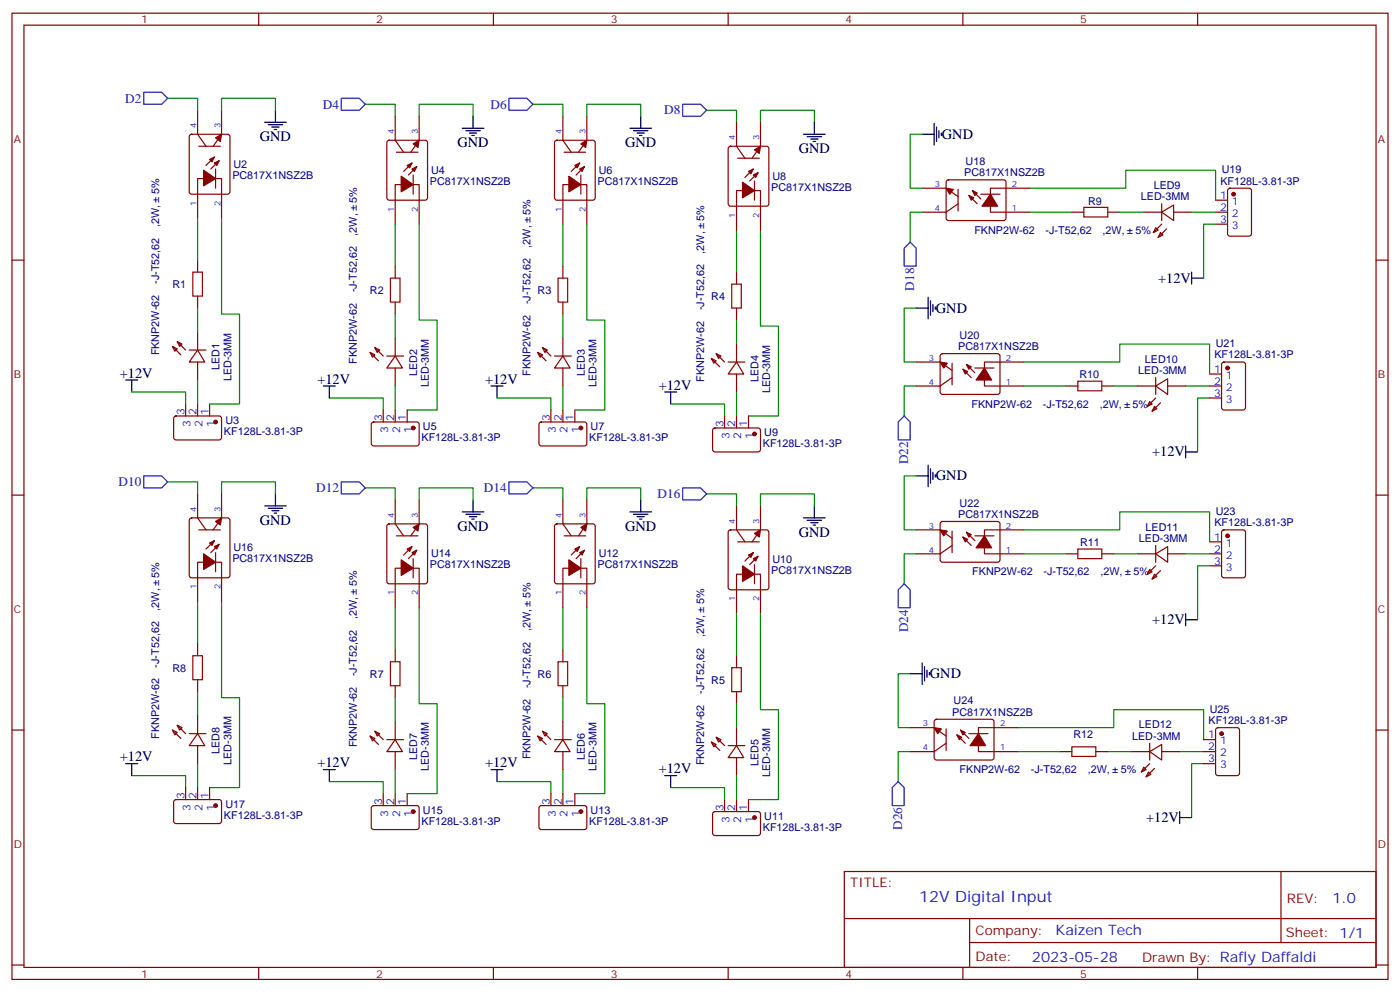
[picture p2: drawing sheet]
<svg xmlns="http://www.w3.org/2000/svg" width="412mm" height="292mm" viewBox="0 0 412 292" stroke-linecap="round" stroke-linejoin="round" font-family="sans-serif">
<g fill="none" stroke="#870000" stroke-width=".35">
<path d="M3.5 3.9h405.4v284.3h-405.4zM7.1 7.4h398.2v277.3h-398.2zM76.2 3.9v3.5M145.3 3.9v3.5M214.5 3.9v3.5M283.6 3.9v3.5M352.8 3.9v3.5M56 39.7l.4-.2h10.6l.7 .4v16.5l-.4 .7-10.9 .1-.6-.5-.1-16.5zM58.2 32.5v7l2.5 3.5M65.3 32.5v7l-2.5 3.5M116.4 34.2v7.1l2.5 3.5M123.5 34.2v7.1l-2.5 3.5"/>
<path d="M165.8 34.2v7.1l2.5 3.5M172.9 34.2v7.1l-2.5 3.5M217 36v7l2.4 3.6M224 36v7l-2.5 3.6M58.6 43h6.3M63.1 46.2l-2.4 2.5M63.5 49.7v5.7M64.6 47.3l-2.5 2.4M114.2 41.5l.5-.2h10.5l.7 .4v16.5l-.4 .7h-10.8l-.7-.4-.1-16.5zM116.8 44.8h6.3M121.4 48l-2.5 2.4M121.7 51.5v5.7"/>
<path d="M122.8 49l-2.5 2.5M163.6 41.5l.4-.2h10.6l.7 .4v16.5l-.4 .7h-10.9l-.6-.4-.1-16.5zM166.2 44.8h6.3M170.7 48l-2.4 2.4M171.1 51.5v5.7M172.2 49l-2.5 2.5M214.7 43.2l.5-.2h10.6l.6 .5 .1 16.5-.5 .6-10.8 .1-.7-.5v-16.5zM217.3 46.6h6.4M221.9 49.7l-2.5 2.5M222.2 53.3v5.6M223.3 50.8l-2.5 2.5M271.6 55.4h7.1l3.5 2.5"/>
<path d="M278.9 53.1l.5-.2 16.5 .1 .4 .6v10.9l-.7 .4-16.5-.1-.4-.6v-10.6zM282.2 60l-3.5 2.4h-7.1M282.2 55.7v6.4M285.4 57.5l2.5 2.5M286.5 56.1l2.4 2.5M288.9 57.2h5.7M303.4 55.4h-11.7v7h11.7M342.2 60v4.9M358.1 58.9h3.5M361.8 55.6l.5-.2h5.6l.7 .4 .1 13-.5 .6-5.9 .1-.6-.5-.1-12.9zM3.5 76.6h3.6M58.2 64.2v-11.6h7.1v11.6"/>
<path d="M58.2 76.6v3.5M116.4 66v-11.7h7.1v11.7M116.4 78.3v3.5M165.8 66v-11.7h7.1v11.7M165.8 78.3v3.5M217 67.7v-11.6h7v11.6M315.7 62.4h3.6M326.3 62.4h3.5M336.9 62.4h5.3M340.4 67l.7 .7-1.4 .7zM341.8 68.4l.7 .7-1.4 .7zM342.2 62.4l3.5-2.1v4.6z"/>
<path d="M342.2 66l-2.5 2.4M343.6 67.4l-2.5 2.4M345.7 62.4h5.3M358.1 62.4h3.5M358.1 66h3.5M405.3 76.6h3.6M58.2 87.1v3.6M58.2 97.7v5.3M116.4 88.9v3.5M116.4 99.5v5.3M165.8 88.9v3.5M165.8 99.5v5.3"/>
<path d="M217 80.1v3.5M217 90.7v3.5M50.8 102l1.4 .7-.7 .7zM50.8 102l2.5 2.4M52.2 100.5l1.4 .7-.7 .8zM52.2 100.5l2.5 2.5M54.7 118.9v3.5M55.7 103h5M58.2 103l2.1 3.5h-4.6zM58.2 106.5v5.3M58.2 118.9v3.5M61.7 118.9v3.5"/>
<path d="M109 103.7l1.4 .7-.7 .7zM109 103.7l2.5 2.5M110.4 102.3l1.4 .7-.7 .7zM110.4 102.3l2.5 2.5M113.9 104.8h5M116.4 104.8l2.1 3.5h-4.6zM116.4 108.3v5.3M158.4 103.7l1.4 .7-.7 .7zM158.4 103.7l2.5 2.5M159.8 102.3l1.4 .7-.7 .7zM159.8 102.3l2.5 2.5M163.3 104.8h5"/>
<path d="M165.8 104.8l2.1 3.5h-4.6zM165.8 108.3v5.3M209.5 105.5l1.5 .7-.7 .7zM209.5 105.5l2.5 2.4M211 104.1l1.4 .7-.7 .7zM211 104.1l2.4 2.4M214.5 106.5h4.9M217 106.5l2.1 3.6h-4.6zM217 101.2v5.3M217 110.1v5.3M269.9 106.5h7l3.6 2.5M277.2 104.3l.4-.2h16.5l.5 .7-.1 10.8-.6 .5-16.5-.1-.5-.6v-10.6z"/>
<path d="M280.5 111.1l-3.6 2.5h-7M280.5 106.9v6.3M283.6 108.7l2.5 2.4M284.7 107.2l2.5 2.5M287.2 108.3h5.6M301.6 106.5h-11.6v7.1h11.6M314 113.6h3.5M324.6 113.6h3.5M335.1 113.6h5.3M338.7 118.2l.7 .7-1.4 .7zM340.1 119.6l.7 .7-1.4 .7zM340.4 113.6l3.6-2.1v4.6z"/>
<path d="M340.4 117.1l-2.4 2.5M340.4 111.1v5M341.8 118.5l-2.4 2.5M344 113.6h5.2M356.3 113.6h3.5M356.3 110.1h3.5M356.3 117.1h3.5M360.1 106.7l.4-.2h5.7l.6 .5 .1 12.9-.5 .7h-5.9l-.6-.4-.1-13zM51.4 122.6l.5-.2 12.9 .1 .5 .6-.1 5.9-.6 .5-13-.1-.4-.6v-5.7zM109.6 124.4l.5-.2h12.9l.5 .7-.1 5.9-.6 .4h-13l-.4-.7v-5.6zM112.9 120.6v3.6M116.4 120.6v3.6"/>
<path d="M119.9 120.6v3.6M159 124.4l.5-.2h12.9l.5 .7-.1 5.9-.6 .4h-13l-.5-.7v-5.6zM162.3 120.6v3.6M165.8 120.6v3.6M169.3 120.6v3.6M210.1 126.1l.5-.2 13 .1 .4 .6-.1 6-.6 .4-13-.1-.4-.6v-5.7zM213.4 122.4v3.5M217 122.4v3.5M220.5 122.4v3.5M3.5 145.7h3.6M56 152.6l.4-.2h10.6l.7 .4v16.5l-.4 .7h-10.9l-.6-.4-.1-16.5zM58.2 145.3v7.1l2.5 3.5"/>
<path d="M58.6 155.9h6.3M63.1 159.1l-2.4 2.5M65.3 145.3v7.1l-2.5 3.5M114.2 154.4l.5-.2h10.5l.7 .4v16.5l-.4 .6-10.8 .1-.7-.5-.1-16.4zM116.4 147.1v7.1l2.5 3.5M116.8 157.7h6.3M123.5 147.1v7.1l-2.5 3.5M163.6 154.4l.4-.2h10.6l.7 .4v16.5l-.4 .6-10.9 .1-.6-.5-.1-16.4zM165.8 147.1v7.1l2.5 3.5M166.2 157.7h6.3M172.9 147.1v7.1l-2.5 3.5M214.7 156.1l.5-.2h10.6l.6 .5 .1 16.5-.5 .6-10.8 .1-.7-.5v-16.5z"/>
<path d="M217 148.9v7l2.4 3.6M217.3 159.5h6.4M224 148.9v7l-2.5 3.6M269.9 155.9h7l3.6 2.5M277.2 153.7l.4-.2h16.5l.5 .7-.1 10.8-.6 .5-16.5-.1-.5-.7v-10.5zM280.5 156.3v6.3M283.6 158l2.5 2.5M284.7 156.6l2.5 2.5M287.2 157.7h5.6M301.6 155.9h-11.6v7.1h11.6M356.3 159.5h3.5M360.1 156.1l.4-.2h5.7l.6 .5 .1 12.9-.5 .7h-5.9l-.6-.4-.1-13z"/>
<path d="M405.3 145.7h3.6M58.2 177.1v-11.6h7.1v11.6M63.5 162.6v5.7M64.6 160.2l-2.5 2.4M116.4 178.9v-11.7h7.1v11.7M121.4 160.9l-2.5 2.4M121.7 164.4v5.6M122.8 161.9l-2.5 2.5M165.8 178.9v-11.7h7.1v11.7M170.7 160.9l-2.4 2.4M171.1 164.4v5.6M172.2 161.9l-2.5 2.5"/>
<path d="M221.9 162.6l-2.5 2.5M222.2 166.2v5.6M223.3 163.7l-2.5 2.5M280.5 160.5l-3.6 2.5h-7M314 163h3.5M324.6 163h3.5M335.1 163h5.3M338.7 167.6l.7 .7-1.4 .7zM340.1 169l.7 .7-1.4 .7zM340.4 163l3.6-2.1v4.6zM340.4 160.5v5M340.4 166.5l-2.4 2.5"/>
<path d="M341.8 167.9l-2.4 2.5M344 163h5.2M356.3 163h3.5M356.3 166.5h3.5M58.2 189.4v3.6M116.4 191.2v3.5M165.8 191.2v3.5M217 180.6v-11.6h7v11.6M217 193v3.5M3.5 214.8h3.6M50.8 214.8l1.4 .7-.7 .8zM50.8 214.8l2.5 2.5"/>
<path d="M52.2 213.4l1.4 .7-.7 .7zM52.2 213.4l2.5 2.5M55.7 215.9h5M58.2 215.9l2.1 3.5h-4.6zM58.2 200v3.6M58.2 210.6v5.3M58.2 219.4v5.3M109 216.6l1.4 .7-.7 .7zM109 216.6l2.5 2.5M110.4 215.2l1.4 .7-.7 .7zM110.4 215.2l2.5 2.5M113.9 217.7h5"/>
<path d="M116.4 217.7l2.1 3.5h-4.6zM116.4 201.8v3.5M116.4 212.4v5.3M158.4 216.6l1.4 .7-.7 .7zM158.4 216.6l2.5 2.5M159.8 215.2l1.4 .7-.7 .7zM159.8 215.2l2.5 2.5M163.3 217.7h5M165.8 217.7l2.1 3.5h-4.6zM165.8 201.8v3.5M165.8 212.4v5.3M209.5 218.4l1.5 .7-.7 .7z"/>
<path d="M209.5 218.4l2.5 2.4M211 217l1.4 .7-.7 .7zM211 217l2.4 2.4M214.5 219.4h4.9M217 219.4l2.1 3.6h-4.6zM217 203.6v3.5M217 214.1v5.3M268.1 214.1h7.1l3.5 2.5M275.4 211.9l.5-.2h16.5l.4 .7-.1 10.8-.6 .5-16.5-.1-.4-.6v-10.6zM278.7 218.7l-3.5 2.5h-7.1M278.7 214.5v6.3M281.9 216.3l2.4 2.4"/>
<path d="M282.9 214.8l2.5 2.5M285.4 215.9h5.6M299.9 214.1h-11.7v7.1h11.7M338.7 218.7v5M354.5 217.7h3.6M358.3 214.3l.5-.2h5.6l.7 .5v12.9l-.4 .7h-5.9l-.7-.4v-13zM405.3 214.8h3.6M51.4 235.5l.5-.2 12.9 .1 .5 .6-.1 5.9-.6 .5-13-.1-.4-.6v-5.7zM54.7 231.8v3.5M58.2 231.8v3.5M61.7 231.8v3.5M109.6 237.3l.5-.2h12.9l.5 .7-.1 5.9-.6 .4h-13l-.4-.7v-5.6z"/>
<path d="M112.9 233.5v3.6M116.4 221.2v5.3M116.4 233.5v3.6M119.9 233.5v3.6M159 237.3l.5-.2h12.9l.5 .7-.1 5.9-.6 .4h-13l-.5-.7v-5.6zM162.3 233.5v3.6M165.8 221.2v5.3M165.8 233.5v3.6M169.3 233.5v3.6M210.1 239l.5-.2 13 .1 .4 .6-.1 6-.6 .4-13-.1-.4-.6v-5.7zM213.4 235.3v3.5M217 223v5.2"/>
<path d="M217 235.3v3.5M220.5 235.3v3.5M312.2 221.2h3.5M322.8 221.2h3.5M333.4 221.2h5.3M336.9 225.8l.7 .7-1.4 .7zM338.3 227.2l.7 .7-1.4 .7zM338.7 221.2l3.5-2.1v4.6zM338.7 224.7l-2.5 2.5M340.1 226.1l-2.5 2.5M342.2 221.2h5.3M354.5 221.2h3.6"/>
<path d="M354.5 224.7h3.6M248.7 256.5h156.6v28.2h-156.6zM377.3 256.5v20.9M248.7 270.3h156.5M285.6 277.4h119.6M285.6 270.3v14.1M3.5 284h3.6M76.2 284.7v3.5M145.3 284.7v3.5M214.5 284.7v3.5M283.6 284.7v3.5M352.8 284.7v3.5"/>
<path d="M405.3 284h3.6"/>
</g>
<g fill="#870000" stroke="#870000" stroke-width=".35">
<path d="M60 50.1l3.5 2.5-3.5 2.1z"/>
<path d="M61.7 46.9l1.4-.7-.7 1.4z"/>
<path d="M63.1 48l1.5-.7-.7 1.4z"/>
<path d="M63.5 40.6l1.8-1.1-.4 2.1z"/>
<path d="M118.2 51.9l3.5 2.4-3.5 2.1z"/>
<path d="M119.9 48.7l1.5-.7-.8 1.4z"/>
<path d="M121.4 49.7l1.4-.7-.7 1.4z"/>
<path d="M121.7 42.3l1.8-1-.4 2.1z"/>
<path d="M167.6 51.9l3.5 2.4-3.5 2.1z"/>
<path d="M169.3 48.7l1.4-.7-.7 1.4z"/>
<path d="M170.7 49.7l1.5-.7-.8 1.4z"/>
<path d="M171.1 42.3l1.8-1-.4 2.1z"/>
<path d="M218.7 53.6l3.5 2.5-3.5 2.1z"/>
<path d="M220.5 50.4l1.4-.7-.7 1.5z"/>
<path d="M221.9 51.5l1.4-.7-.7 1.4z"/>
<path d="M222.2 44.1l1.8-1.1-.3 2.2z"/>
<path d="M218.7 166.5l3.5 2.5-3.5 2.1z"/>
<path d="M220.5 163.3l1.4-.7-.7 1.4z"/>
<path d="M221.9 164.4l1.4-.7-.7 1.4z"/>
<path d="M222.2 157l1.8-1.1-.3 2.1z"/>
<path d="M167.6 164.7l3.5 2.5-3.5 2.1z"/>
<path d="M169.3 161.6l1.4-.7-.7 1.4z"/>
<path d="M170.7 162.6l1.5-.7-.8 1.4z"/>
<path d="M171.1 155.2l1.8-1-.4 2.1z"/>
<path d="M118.2 164.7l3.5 2.5-3.5 2.1z"/>
<path d="M119.9 161.6l1.5-.7-.8 1.4z"/>
<path d="M121.4 162.6l1.4-.7-.7 1.4z"/>
<path d="M121.7 155.2l1.8-1-.4 2.1z"/>
<path d="M60 163l3.5 2.5-3.5 2.1z"/>
<path d="M61.7 159.8l1.4-.7-.7 1.4z"/>
<path d="M63.1 160.9l1.5-.7-.7 1.4z"/>
<path d="M63.5 153.5l1.8-1.1-.4 2.1z"/>
<path d="M291.7 57.2l2.2 3.5h-4.6z"/>
<path d="M285.4 57.5l1.4 .7-.7 .7z"/>
<path d="M286.5 56.1l1.4 .7-.7 .7z"/>
<path d="M278.7 55.4l2.1 .3-1 1.5z"/>
<path d="M290 108.3l2.1 3.5h-4.6z"/>
<path d="M283.6 108.7l1.4 .7-.7 .7z"/>
<path d="M284.7 107.2l1.4 .7-.7 .8z"/>
<path d="M276.9 106.5l2.1 .4-1 1.4z"/>
<path d="M290 157.7l2.1 3.5h-4.6z"/>
<path d="M283.6 158l1.4 .8-.7 .7z"/>
<path d="M284.7 156.6l1.4 .7-.7 .7z"/>
<path d="M276.9 155.9l2.1 .4-1 1.4z"/>
<path d="M288.2 215.9l2.1 3.5h-4.5z"/>
<path d="M281.9 216.3l1.4 .7-.7 .7z"/>
<path d="M282.9 214.8l1.4 .7-.7 .8z"/>
<path d="M275.2 214.1l2.1 .4-1.1 1.4z"/>
<circle cx="63.5" cy="124.2" r=".53"/>
<circle cx="121.7" cy="125.9" r=".53"/>
<circle cx="171.1" cy="125.9" r=".53"/>
<circle cx="222.2" cy="127.7" r=".53"/>
<circle cx="222.2" cy="240.6" r=".53"/>
<circle cx="171.1" cy="238.8" r=".53"/>
<circle cx="121.7" cy="238.8" r=".53"/>
<circle cx="63.5" cy="237.1" r=".53"/>
<circle cx="363.4" cy="57.2" r=".53"/>
<circle cx="361.6" cy="108.3" r=".53"/>
<circle cx="361.6" cy="157.7" r=".53"/>
<circle cx="359.8" cy="215.9" r=".53"/>
</g>
<path d="M319.3 61h7v2.9h-7zM56.8 80.1h2.8v7h-2.8zM115 81.8h2.8v7.1h-2.8zM164.4 81.8h2.8v7.1h-2.8zM215.5 83.6h2.9v7.1h-2.9zM317.5 112.2h7.1v2.8h-7.1zM317.5 161.6h7.1v2.8h-7.1zM56.8 193h2.8v7h-2.8zM115 194.7h2.8v7.1h-2.8zM164.4 194.7h2.8v7.1h-2.8zM215.5 196.5h2.9v7.1h-2.9zM315.7 219.8h7.1v2.8h-7.1z" fill="none" stroke="#a10000" stroke-width=".35"/>
<g fill="none" stroke="#008700" stroke-width=".35">
<path d="M49.4 28.9h8.8v3.6M65.3 32.5v-3.6h15.8v3.6M107.6 30.7h8.8v3.5M123.5 34.2v-3.5h15.8v3.5M157 30.7h8.8v3.5M172.9 34.2v-3.5h15.8v3.5M208.1 32.5h8.9v3.5M224 36v-3.5h15.9v3.5M271.6 39.5h-3.5v15.9h3.5M303.4 55.4h28.2v-5.3h26.5v8.8M58.2 64.2v12.4M65.3 64.2v28.2h5.3v26.5h-8.9"/>
<path d="M116.4 66v12.3M123.5 66v28.2h5.3v26.4h-8.9M165.8 66v12.3M172.9 66v28.2h5.3v26.4h-8.9M217 67.7v12.4M224 67.7v28.3h5.3v26.4h-8.8M271.6 62.4h-3.5v8.9M303.4 62.4h12.3M329.8 62.4h7.1M351 62.4h7.1M358.1 66h-3.6v15.8M58.2 90.7v7"/>
<path d="M116.4 92.4v7.1M165.8 92.4v7.1M217 94.2v7M269.9 90.7h-3.6v15.8h3.6M38.8 115.4h15.9v3.5M58.2 111.8v7.1M97 117.1h15.9v3.5M116.4 113.6v7M146.4 117.1h15.9v3.5M165.8 113.6v7M197.6 118.9h15.8v3.5M217 115.4v7"/>
<path d="M269.9 113.6h-3.6v8.8M301.6 106.5h28.2v-5.3h26.5v8.9M301.6 113.6h12.4M328.1 113.6h7M349.2 113.6h7.1M356.3 117.1h-3.5v15.9M49.4 141.8h8.8v3.5M65.3 145.3v-3.5h15.8v3.5M107.6 143.6h8.8v3.5M123.5 147.1v-3.5h15.8v3.5M157 143.6h8.8v3.5M172.9 147.1v-3.5h15.8v3.5"/>
<path d="M208.1 145.3h8.9v3.6M224 148.9v-3.6h15.9v3.6M269.9 140.1h-3.6v15.8h3.6M301.6 155.9h28.2v-5.3h26.5v8.9M58.2 177.1v12.3M65.3 177.1v28.2h5.3v26.5h-8.9M116.4 178.9v12.3M123.5 178.9v28.2h5.3v26.4h-8.9M165.8 178.9v12.3M172.9 178.9v28.2h5.3v26.4h-8.9M269.9 163h-3.6v8.8M301.6 163h12.4"/>
<path d="M328.1 163h7M349.2 163h7.1M356.3 166.5h-3.5v15.9M217 180.6v12.4M224 180.6v28.2h5.3v26.5h-8.8M268.1 198.3h-3.5v15.8h3.5M58.2 203.6v7M116.4 205.3v7.1M165.8 205.3v7.1M217 207.1v7M299.9 214.1h28.2v-5.3h26.4v8.9M38.8 228.2h15.9v3.6"/>
<path d="M58.2 224.7v7.1M97 230h15.9v3.5M116.4 226.5v7M146.4 230h15.9v3.5M165.8 226.5v7M197.6 231.8h15.8v3.5M217 228.2v7.1M268.1 221.2h-3.5v8.8M299.9 221.2h12.3M326.3 221.2h7.1M347.5 221.2h7M354.5 224.7h-3.5v15.9"/>
</g>
<g fill="none" stroke="#000" stroke-width=".35">
<path d="M78 36h6.3M79 36.7h4.3M80.1 37.4h2.1M80.8 38.1h.7M81.1 32.5v3.5M136.2 37.7h6.3M137.2 38.5h4.3M138.3 39.2h2.1M139 39.9h.7M139.3 34.2v3.5M185.6 37.7h6.3M186.6 38.5h4.3"/>
<path d="M187.7 39.2h2.1M188.4 39.9h.7M188.7 34.2v3.5M236.7 39.5h6.4M239.9 36v3.5M271.6 39.5h3.6M275.2 36.3v6.4M275.9 37.4v4.2M276.6 38.5v2.1M277.3 39.2v.7M237.8 40.2h4.2M238.8 40.9h2.1"/>
<path d="M239.5 41.6h.7M269.9 90.7h3.5M273.4 87.5v6.3M274.1 88.5v4.3M274.8 89.6v2.1M275.5 90.3v.7M351 81.8h3.5M351 80.1v3.5M37 111.8h3.6M38.8 111.8v3.6M95.2 113.6h3.6M97 113.6v3.5"/>
<path d="M144.6 113.6h3.6M146.4 113.6v3.5M195.8 115.4h3.5M197.6 115.4v3.5M273.4 136.9v6.3M274.1 137.9v4.3M274.8 139v2.1M275.5 139.7v.7M349.2 133h3.6M349.2 131.2v3.6M78 148.9h6.3M79 149.6h4.3"/>
<path d="M80.1 150.3h2.1M80.8 151h.7M81.1 145.3v3.6M136.2 150.6h6.3M137.2 151.3h4.3M138.3 152h2.1M139 152.8h.7M139.3 147.1v3.5M185.6 150.6h6.3M186.6 151.3h4.3M187.7 152h2.1M188.4 152.8h.7"/>
<path d="M188.7 147.1v3.5M236.7 152.4h6.4M237.8 153.1h4.2M238.8 153.8h2.1M239.5 154.5h.7M239.9 148.9v3.5M269.9 140.1h3.5M268.1 198.3h3.5M271.6 195.1v6.3M272.3 196.1v4.3M273 197.2v2.1M273.8 197.9v.7"/>
<path d="M349.2 180.6v3.5M349.2 182.4h3.6M37 224.7h3.6M38.8 224.7v3.5M95.2 226.5h3.6M97 226.5v3.5M144.6 226.5h3.6M146.4 226.5v3.5M195.8 228.2h3.5M197.6 228.2v3.6M347.5 238.8v3.6M347.5 240.6h3.5"/>
</g>
<path d="M42.3 27.2h5.3l1.8 1.7-1.8 1.8h-5.3zM100.5 28.9h5.3l1.8 1.8-1.8 1.8h-5.3zM149.9 28.9h5.3l1.8 1.8-1.8 1.8h-5.3zM201.1 30.7h5.3l1.7 1.8-1.7 1.7h-5.3zM266.3 73l1.8-1.7 1.8 1.7v5.3h-3.6zM266.3 122.4l1.8 1.8v5.3h-3.5v-5.3zM42.3 140.1h5.3l1.8 1.7-1.8 1.8h-5.3zM100.5 141.8h5.3l1.8 1.8-1.8 1.7h-5.3zM149.9 141.8h5.3l1.8 1.8-1.8 1.7h-5.3zM201.1 143.6h5.3l1.7 1.7-1.7 1.8h-5.3zM266.3 171.8l1.8 1.8v5.3h-3.5v-5.3zM262.8 231.8l1.8-1.8 1.7 1.8v5.3h-3.5z" fill="none" stroke="#00f" stroke-width=".35"/>
<text font-size="4.6" fill="#00f" x="270.8" y="265.5">12V Digital Input</text>
<g font-size="4.2">
<text x="76.6" y="41.6">GND</text>
<text x="277.5" y="40.8">GND</text>
<text x="134.8" y="43.4">GND</text>
<text x="184.1" y="43.4">GND</text>
<text x="235.3" y="45.2">GND</text>
<text x="341.2" y="83.2">+12V</text>
<text x="275.7" y="92">GND</text>
<text x="35.3" y="111.1">+12V</text>
<text x="93.5" y="112.9">+12V</text>
<text x="142.9" y="112.9">+12V</text>
<text x="194" y="114.7">+12V</text>
<text x="339.4" y="134.3">+12V</text>
<text x="275.7" y="141.4">GND</text>
<text x="76.6" y="154.5">GND</text>
<text x="134.8" y="156.3">GND</text>
<text x="184.1" y="156.3">GND</text>
<text x="235.3" y="158">GND</text>
<text x="339.4" y="183.7">+12V</text>
<text x="273.9" y="199.6">GND</text>
<text x="35.3" y="224">+12V</text>
<text x="93.5" y="225.8">+12V</text>
<text x="142.9" y="225.8">+12V</text>
<text x="194" y="227.5">+12V</text>
<text x="337.6" y="241.9">+12V</text>
</g>
<g font-size="4.2" fill="#00f">
<text x="392.5" y="265.7">1.0</text>
<text x="310.9" y="275.3">Kaizen Tech</text>
<text x="304" y="283.1">2023-05-28</text>
</g>
<g font-size="3.9" fill="#00f">
<text x="36.9" y="30.2">D2</text>
<text x="95.1" y="32">D4</text>
<text x="144.5" y="32">D6</text>
<text x="195.6" y="33.7">D8</text>
<text x="269.3" y="85.5" transform="rotate(-90 269.3 85.5)">D18</text>
<text x="267.6" y="136.7" transform="rotate(-90 267.6 136.7)">D22</text>
<text x="35" y="143">D10</text>
<text x="93.2" y="144.8">D12</text>
<text x="142.6" y="144.8">D14</text>
<text x="193.7" y="146.6">D16</text>
<text x="267.6" y="186" transform="rotate(-90 267.6 186)">D24</text>
<text x="265.8" y="244.3" transform="rotate(-90 265.8 244.3)">D26</text>
</g>
<g font-size="3.9" fill="#800">
<text x="250.5" y="261.1">TITLE:</text>
<text x="379.1" y="265.7">REV:</text>
<text x="287.4" y="275.3">Company:</text>
<text x="378.7" y="275.9">Sheet: 1/1</text>
<text x="287.4" y="282.9">Date:</text>
<text x="336.4" y="283">Drawn By: Rafly Daffaldi</text>
</g>
<g font-size="3.2" fill="#800">
<text x="41.6" y="6.9">1</text>
<text x="110.8" y="6.9">2</text>
<text x="179.9" y="6.9">3</text>
<text x="249.1" y="6.9">4</text>
<text x="318.2" y="6.9">5</text>
<text x="4.1" y="42">A</text>
<text x="405.9" y="42">A</text>
<text x="4.1" y="111.1">B</text>
<text x="405.9" y="111.1">B</text>
<text x="4.1" y="180.3">C</text>
<text x="405.9" y="180.3">C</text>
<text x="4.1" y="249.4">D</text>
<text x="405.9" y="249.4">D</text>
<text x="41.6" y="287.7">1</text>
<text x="110.8" y="287.7">2</text>
<text x="179.9" y="287.7">3</text>
<text x="249.1" y="287.7">4</text>
<text x="318.2" y="287.7">5</text>
</g>
<g font-size="3.2" fill="#000080">
<text x="68.4" y="52.6">PC817X1NSZ2B</text>
<text x="68.8" y="49.4">U2</text>
<text x="127" y="51.2">U4</text>
<text x="176.4" y="51.2">U6</text>
<text x="227.5" y="52.9">U8</text>
<text x="284" y="51.9">PC817X1NSZ2B</text>
<text x="284.4" y="48.6">U18</text>
<text x="359.9" y="51">U19</text>
<text x="46.9" y="57.1" transform="rotate(-90 46.9 57.1)">5%</text>
<text x="105.1" y="59.6" transform="rotate(-90 105.1 59.6)">5%</text>
<text x="126.6" y="54.3">PC817X1NSZ2B</text>
<text x="176" y="54.3">PC817X1NSZ2B</text>
<text x="227.2" y="56.1">PC817X1NSZ2B</text>
<text x="336.1" y="58.9">LED-3MM</text>
<text x="339.8" y="55.6">LED9</text>
<text x="359.5" y="54.3">KF128L-3.81-3P</text>
<text x="156.3" y="63.1" transform="rotate(-90 156.3 63.1)">5%</text>
<text x="207.4" y="64.9" transform="rotate(-90 207.4 64.9)">5%</text>
<text x="320.5" y="60.2">R9</text>
<text x="46.9" y="66.8" transform="rotate(-90 46.9 66.8)">,2W,</text>
<text x="105.1" y="69.3" transform="rotate(-90 105.1 69.3)">,2W,</text>
<text x="287" y="68.8">FKNP2W-62</text>
<text x="308" y="68.8">-J-T52,62</text>
<text x="324.8" y="68.8">,2W,</text>
<text x="334.5" y="68.8">5%</text>
<text x="156.3" y="72.8" transform="rotate(-90 156.3 72.8)">,2W,</text>
<text x="207.4" y="74.6" transform="rotate(-90 207.4 74.6)">,2W,</text>
<text x="46.9" y="83.6" transform="rotate(-90 46.9 83.6)">-J-T52,62</text>
<text x="50.8" y="84.7">R1</text>
<text x="105.1" y="86.1" transform="rotate(-90 105.1 86.1)">-J-T52,62</text>
<text x="109" y="86.5">R2</text>
<text x="156.3" y="89.6" transform="rotate(-90 156.3 89.6)">-J-T52,62</text>
<text x="158.4" y="86.5">R3</text>
<text x="209.5" y="88.3">R4</text>
<text x="207.4" y="91.4" transform="rotate(-90 207.4 91.4)">-J-T52,62</text>
<text x="282.7" y="99.7">U20</text>
<text x="46.9" y="104.6" transform="rotate(-90 46.9 104.6)">FKNP2W-62</text>
<text x="105.1" y="107.1" transform="rotate(-90 105.1 107.1)">FKNP2W-62</text>
<text x="282.3" y="103">PC817X1NSZ2B</text>
<text x="337.3" y="106.8">LED10</text>
<text x="357.7" y="105.5">KF128L-3.81-3P</text>
<text x="358.2" y="102.2">U21</text>
<text x="64.6" y="108.9" transform="rotate(-90 64.6 108.9)">LED1</text>
<text x="68.2" y="112.2" transform="rotate(-90 68.2 112.2)">LED-3MM</text>
<text x="122.8" y="110.7" transform="rotate(-90 122.8 110.7)">LED2</text>
<text x="126.4" y="114" transform="rotate(-90 126.4 114)">LED-3MM</text>
<text x="156.3" y="110.6" transform="rotate(-90 156.3 110.6)">FKNP2W-62</text>
<text x="172.2" y="110.7" transform="rotate(-90 172.2 110.7)">LED3</text>
<text x="175.8" y="114" transform="rotate(-90 175.8 114)">LED-3MM</text>
<text x="207.4" y="112.4" transform="rotate(-90 207.4 112.4)">FKNP2W-62</text>
<text x="223.4" y="112.5" transform="rotate(-90 223.4 112.5)">LED4</text>
<text x="317.9" y="111.4">R10</text>
<text x="335.3" y="110.1">LED-3MM</text>
<text x="226.9" y="115.7" transform="rotate(-90 226.9 115.7)">LED-3MM</text>
<text x="286.2" y="119.9">FKNP2W-62</text>
<text x="307.2" y="119.9">-J-T52,62</text>
<text x="323.9" y="119.9">,2W,</text>
<text x="333.6" y="119.9">5%</text>
<text x="66.4" y="124.9">U3</text>
<text x="66" y="128.1">KF128L-3.81-3P</text>
<text x="124.2" y="129.9">KF128L-3.81-3P</text>
<text x="124.6" y="126.6">U5</text>
<text x="173.6" y="129.9">KF128L-3.81-3P</text>
<text x="174" y="126.6">U7</text>
<text x="224.7" y="131.7">KF128L-3.81-3P</text>
<text x="225.1" y="128.4">U9</text>
<text x="282.7" y="149.1">U22</text>
<text x="282.3" y="152.4">PC817X1NSZ2B</text>
<text x="357.7" y="154.9">KF128L-3.81-3P</text>
<text x="358.2" y="151.6">U23</text>
<text x="318.1" y="160.8">R11</text>
<text x="335.5" y="159.5">LED-3MM</text>
<text x="337.5" y="156.2">LED11</text>
<text x="68.4" y="165.5">PC817X1NSZ2B</text>
<text x="68.8" y="162.3">U16</text>
<text x="126.6" y="167.2">PC817X1NSZ2B</text>
<text x="127" y="164">U14</text>
<text x="176" y="167.2">PC817X1NSZ2B</text>
<text x="176.4" y="164">U12</text>
<text x="227.5" y="165.8">U10</text>
<text x="46.9" y="170" transform="rotate(-90 46.9 170)">5%</text>
<text x="105.1" y="172.5" transform="rotate(-90 105.1 172.5)">5%</text>
<text x="227.2" y="169">PC817X1NSZ2B</text>
<text x="286.4" y="169.3">FKNP2W-62</text>
<text x="307.4" y="169.3">-J-T52,62</text>
<text x="324.1" y="169.3">,2W,</text>
<text x="333.9" y="169.3">5%</text>
<text x="46.9" y="179.7" transform="rotate(-90 46.9 179.7)">,2W,</text>
<text x="156.3" y="176" transform="rotate(-90 156.3 176)">5%</text>
<text x="207.4" y="177.8" transform="rotate(-90 207.4 177.8)">5%</text>
<text x="105.1" y="182.2" transform="rotate(-90 105.1 182.2)">,2W,</text>
<text x="156.3" y="185.7" transform="rotate(-90 156.3 185.7)">,2W,</text>
<text x="207.4" y="187.5" transform="rotate(-90 207.4 187.5)">,2W,</text>
<text x="46.9" y="196.5" transform="rotate(-90 46.9 196.5)">-J-T52,62</text>
<text x="50.8" y="197.6">R8</text>
<text x="105.1" y="199" transform="rotate(-90 105.1 199)">-J-T52,62</text>
<text x="109" y="199.4">R7</text>
<text x="156.3" y="202.5" transform="rotate(-90 156.3 202.5)">-J-T52,62</text>
<text x="158.4" y="199.4">R6</text>
<text x="209.5" y="201.2">R5</text>
<text x="207.4" y="204.3" transform="rotate(-90 207.4 204.3)">-J-T52,62</text>
<text x="280.9" y="207.3">U24</text>
<text x="356.4" y="209.8">U25</text>
<text x="280.5" y="210.6">PC817X1NSZ2B</text>
<text x="335.5" y="214.4">LED12</text>
<text x="356" y="213.1">KF128L-3.81-3P</text>
<text x="46.9" y="217.5" transform="rotate(-90 46.9 217.5)">FKNP2W-62</text>
<text x="64.6" y="221.8" transform="rotate(-90 64.6 221.8)">LED8</text>
<text x="105.1" y="220" transform="rotate(-90 105.1 220)">FKNP2W-62</text>
<text x="316.2" y="217.2">R12</text>
<text x="333.5" y="217.7">LED-3MM</text>
<text x="68.2" y="225.1" transform="rotate(-90 68.2 225.1)">LED-3MM</text>
<text x="122.8" y="223.6" transform="rotate(-90 122.8 223.6)">LED7</text>
<text x="126.4" y="226.9" transform="rotate(-90 126.4 226.9)">LED-3MM</text>
<text x="156.3" y="223.5" transform="rotate(-90 156.3 223.5)">FKNP2W-62</text>
<text x="172.2" y="223.6" transform="rotate(-90 172.2 223.6)">LED6</text>
<text x="175.8" y="226.9" transform="rotate(-90 175.8 226.9)">LED-3MM</text>
<text x="207.4" y="225.2" transform="rotate(-90 207.4 225.2)">FKNP2W-62</text>
<text x="223.4" y="225.3" transform="rotate(-90 223.4 225.3)">LED5</text>
<text x="282.7" y="227.5">FKNP2W-62</text>
<text x="303.7" y="227.5">-J-T52,62</text>
<text x="320.4" y="227.5">,2W,</text>
<text x="330.1" y="227.5">5%</text>
<text x="226.9" y="228.6" transform="rotate(-90 226.9 228.6)">LED-3MM</text>
<text x="66.4" y="237.7">U17</text>
<text x="124.6" y="239.5">U15</text>
<text x="174" y="239.5">U13</text>
<text x="66" y="241">KF128L-3.81-3P</text>
<text x="124.2" y="242.8">KF128L-3.81-3P</text>
<text x="173.6" y="242.8">KF128L-3.81-3P</text>
<text x="224.7" y="244.6">KF128L-3.81-3P</text>
<text x="225.1" y="241.3">U11</text>
</g>
<g font-size="3.2" fill="#00f">
<text x="359.4" y="58.6">1</text>
<text x="359.4" y="62.1">2</text>
<text x="359.4" y="65.6">3</text>
<text x="362.9" y="60.3">1</text>
<text x="362.9" y="63.9">2</text>
<text x="362.9" y="67.4">3</text>
<text x="357.6" y="109.7">1</text>
<text x="357.6" y="113.2">2</text>
<text x="361.1" y="111.5">1</text>
<text x="357.6" y="116.8">3</text>
<text x="361.1" y="115">2</text>
<text x="361.1" y="118.5">3</text>
<text x="54.3" y="122.2" transform="rotate(-90 54.3 122.2)">3</text>
<text x="56.1" y="125.7" transform="rotate(-90 56.1 125.7)">3</text>
<text x="57.9" y="122.2" transform="rotate(-90 57.9 122.2)">2</text>
<text x="59.6" y="125.7" transform="rotate(-90 59.6 125.7)">2</text>
<text x="61.4" y="122.2" transform="rotate(-90 61.4 122.2)">1</text>
<text x="63.1" y="125.7" transform="rotate(-90 63.1 125.7)">1</text>
<text x="112.5" y="124" transform="rotate(-90 112.5 124)">3</text>
<text x="116.1" y="124" transform="rotate(-90 116.1 124)">2</text>
<text x="119.6" y="124" transform="rotate(-90 119.6 124)">1</text>
<text x="161.9" y="124" transform="rotate(-90 161.9 124)">3</text>
<text x="165.5" y="124" transform="rotate(-90 165.5 124)">2</text>
<text x="169" y="124" transform="rotate(-90 169 124)">1</text>
<text x="213.1" y="125.8" transform="rotate(-90 213.1 125.8)">3</text>
<text x="216.6" y="125.8" transform="rotate(-90 216.6 125.8)">2</text>
<text x="220.1" y="125.8" transform="rotate(-90 220.1 125.8)">1</text>
<text x="114.3" y="127.5" transform="rotate(-90 114.3 127.5)">3</text>
<text x="117.8" y="127.5" transform="rotate(-90 117.8 127.5)">2</text>
<text x="121.4" y="127.5" transform="rotate(-90 121.4 127.5)">1</text>
<text x="163.7" y="127.5" transform="rotate(-90 163.7 127.5)">3</text>
<text x="167.2" y="127.5" transform="rotate(-90 167.2 127.5)">2</text>
<text x="170.7" y="127.5" transform="rotate(-90 170.7 127.5)">1</text>
<text x="214.8" y="129.3" transform="rotate(-90 214.8 129.3)">3</text>
<text x="218.4" y="129.3" transform="rotate(-90 218.4 129.3)">2</text>
<text x="221.9" y="129.3" transform="rotate(-90 221.9 129.3)">1</text>
<text x="357.6" y="159.1">1</text>
<text x="361.1" y="160.9">1</text>
<text x="357.6" y="162.6">2</text>
<text x="357.6" y="166.2">3</text>
<text x="361.1" y="164.4">2</text>
<text x="361.1" y="167.9">3</text>
<text x="355.9" y="217.3">1</text>
<text x="355.9" y="220.8">2</text>
<text x="359.4" y="219.1">1</text>
<text x="355.9" y="224.4">3</text>
<text x="359.4" y="222.6">2</text>
<text x="359.4" y="226.1">3</text>
<text x="54.3" y="235.1" transform="rotate(-90 54.3 235.1)">3</text>
<text x="56.1" y="238.6" transform="rotate(-90 56.1 238.6)">3</text>
<text x="57.9" y="235.1" transform="rotate(-90 57.9 235.1)">2</text>
<text x="59.6" y="238.6" transform="rotate(-90 59.6 238.6)">2</text>
<text x="61.4" y="235.1" transform="rotate(-90 61.4 235.1)">1</text>
<text x="63.1" y="238.6" transform="rotate(-90 63.1 238.6)">1</text>
<text x="112.5" y="236.9" transform="rotate(-90 112.5 236.9)">3</text>
<text x="116.1" y="236.9" transform="rotate(-90 116.1 236.9)">2</text>
<text x="119.6" y="236.9" transform="rotate(-90 119.6 236.9)">1</text>
<text x="161.9" y="236.9" transform="rotate(-90 161.9 236.9)">3</text>
<text x="165.5" y="236.9" transform="rotate(-90 165.5 236.9)">2</text>
<text x="169" y="236.9" transform="rotate(-90 169 236.9)">1</text>
<text x="213.1" y="238.7" transform="rotate(-90 213.1 238.7)">3</text>
<text x="216.6" y="238.7" transform="rotate(-90 216.6 238.7)">2</text>
<text x="220.1" y="238.7" transform="rotate(-90 220.1 238.7)">1</text>
<text x="114.3" y="240.4" transform="rotate(-90 114.3 240.4)">3</text>
<text x="117.8" y="240.4" transform="rotate(-90 117.8 240.4)">2</text>
<text x="121.4" y="240.4" transform="rotate(-90 121.4 240.4)">1</text>
<text x="163.7" y="240.4" transform="rotate(-90 163.7 240.4)">3</text>
<text x="167.2" y="240.4" transform="rotate(-90 167.2 240.4)">2</text>
<text x="170.7" y="240.4" transform="rotate(-90 170.7 240.4)">1</text>
<text x="214.8" y="242.2" transform="rotate(-90 214.8 242.2)">3</text>
<text x="218.4" y="242.2" transform="rotate(-90 218.4 242.2)">2</text>
<text x="221.9" y="242.2" transform="rotate(-90 221.9 242.2)">1</text>
</g>
<g font-size="2.5" fill="#00f">
<text x="57.9" y="37.7" transform="rotate(-90 57.9 37.7)">4</text>
<text x="64.9" y="37.7" transform="rotate(-90 64.9 37.7)">3</text>
<text x="116.1" y="39.5" transform="rotate(-90 116.1 39.5)">4</text>
<text x="123.1" y="39.5" transform="rotate(-90 123.1 39.5)">3</text>
<text x="165.5" y="39.5" transform="rotate(-90 165.5 39.5)">4</text>
<text x="172.5" y="39.5" transform="rotate(-90 172.5 39.5)">3</text>
<text x="216.6" y="41.3" transform="rotate(-90 216.6 41.3)">4</text>
<text x="223.7" y="41.3" transform="rotate(-90 223.7 41.3)">3</text>
<text x="275.4" y="55">3</text>
<text x="298.1" y="55">2</text>
<text x="57.9" y="60.5" transform="rotate(-90 57.9 60.5)">1</text>
<text x="64.9" y="60.5" transform="rotate(-90 64.9 60.5)">2</text>
<text x="116.1" y="62.2" transform="rotate(-90 116.1 62.2)">1</text>
<text x="123.1" y="62.2" transform="rotate(-90 123.1 62.2)">2</text>
<text x="165.5" y="62.2" transform="rotate(-90 165.5 62.2)">1</text>
<text x="172.5" y="62.2" transform="rotate(-90 172.5 62.2)">2</text>
<text x="216.6" y="64" transform="rotate(-90 216.6 64)">1</text>
<text x="223.7" y="64" transform="rotate(-90 223.7 64)">2</text>
<text x="275.4" y="62.1">4</text>
<text x="298.1" y="62.1">1</text>
<text x="273.6" y="106.2">3</text>
<text x="296.3" y="106.2">2</text>
<text x="273.6" y="113.2">4</text>
<text x="296.3" y="113.2">1</text>
<text x="57.9" y="150.6" transform="rotate(-90 57.9 150.6)">4</text>
<text x="64.9" y="150.6" transform="rotate(-90 64.9 150.6)">3</text>
<text x="116.1" y="152.4" transform="rotate(-90 116.1 152.4)">4</text>
<text x="123.1" y="152.4" transform="rotate(-90 123.1 152.4)">3</text>
<text x="165.5" y="152.4" transform="rotate(-90 165.5 152.4)">4</text>
<text x="172.5" y="152.4" transform="rotate(-90 172.5 152.4)">3</text>
<text x="216.6" y="154.2" transform="rotate(-90 216.6 154.2)">4</text>
<text x="223.7" y="154.2" transform="rotate(-90 223.7 154.2)">3</text>
<text x="273.6" y="155.6">3</text>
<text x="296.3" y="155.6">2</text>
<text x="273.6" y="162.6">4</text>
<text x="296.3" y="162.6">1</text>
<text x="57.9" y="173.4" transform="rotate(-90 57.9 173.4)">1</text>
<text x="64.9" y="173.4" transform="rotate(-90 64.9 173.4)">2</text>
<text x="116.1" y="175.1" transform="rotate(-90 116.1 175.1)">1</text>
<text x="123.1" y="175.1" transform="rotate(-90 123.1 175.1)">2</text>
<text x="165.5" y="175.1" transform="rotate(-90 165.5 175.1)">1</text>
<text x="172.5" y="175.1" transform="rotate(-90 172.5 175.1)">2</text>
<text x="216.6" y="176.9" transform="rotate(-90 216.6 176.9)">1</text>
<text x="223.7" y="176.9" transform="rotate(-90 223.7 176.9)">2</text>
<text x="271.8" y="213.8">3</text>
<text x="294.6" y="213.8">2</text>
<text x="271.8" y="220.8">4</text>
<text x="294.6" y="220.8">1</text>
</g>
</svg>
